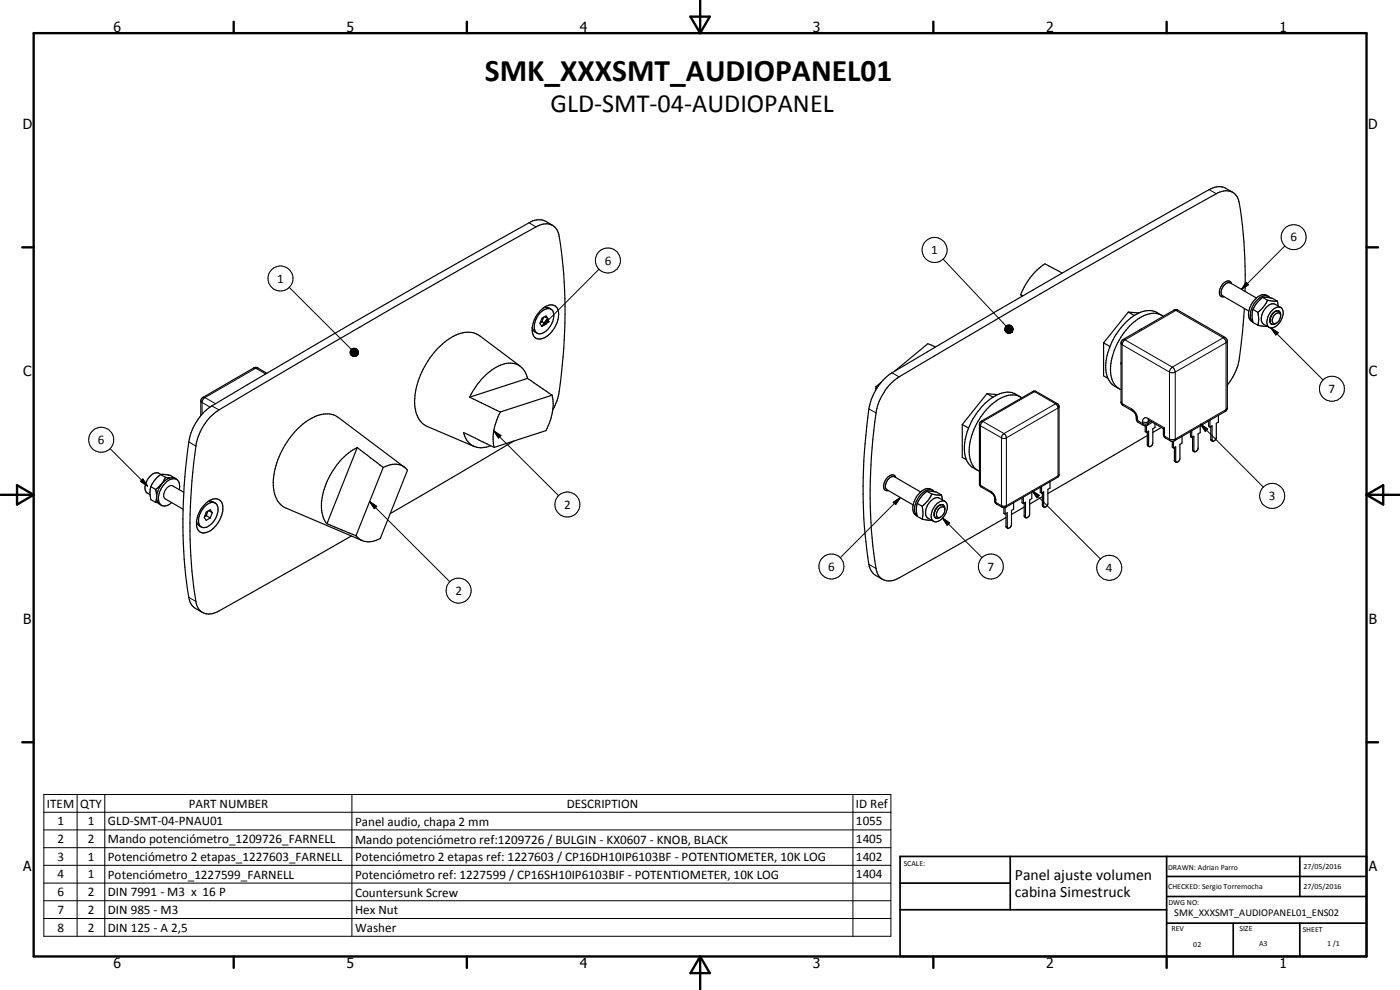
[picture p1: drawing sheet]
<svg xmlns="http://www.w3.org/2000/svg" width="420mm" height="297mm" viewBox="0 0 420 297" stroke-linecap="round" stroke-linejoin="round" font-family="sans-serif">
<g fill="none" stroke="#000" stroke-width=".35">
<path d="M369.9 57.7l-2.1-1.2a4.9 4.9 0 0 0-4.9 .4l-42.3 24-52.9 30.9a16.2 16.2 0 0 0-6.9 10.9 150.7 150.7 0 0 0 .3 47.7l.4 .9a7 7 0 0 0 3.4 2.6M369.9 57.7a4.9 4.9 0 0 0-4.9 .4l-42.3 24-52.9 31a16.4 16.4 0 0 0-6.9 10.8 152.6 152.6 0 0 0 .1 47.2 4.2 4.2 0 0 0 6.8 2.3l32.1-18.1M369.9 57.7l1.1 .9 .7 1.3a121.2 121.2 0 0 1 2 27.6M165.8 67.6l1 .9a7.8 7.8 0 0 1 1.4 4.6 152.5 152.5 0 0 1-.8 46.4l-1.5 3.5M165.8 67.6a5.2 5.2 0 0 0-4.9 .5l-42.3 23.9-52.9 31a16.1 16.1 0 0 0-6.9 10.9 148.9 148.9 0 0 0 .2 47.7l.8 1.3 1 .9M165.8 67.6a5.5 5.5 0 0 0-5.4-1.5l-22.8 12.6-31.7 18.2-42.3 24.9a16.1 16.1 0 0 0-6.9 10.8 149.2 149.2 0 0 0 .2 47.7l1 1.7 2.9 1.8M159.7 98.2l.5 1.1 1 .6M162.2 93.2a3.8 3.8 0 0 1 4.5-1.4 4.6 4.6 0 0 1 .2 5.6 6.1 6.1 0 0 1-5.5 4.3 3 3 0 0 1-1.6-4 8.9 8.9 0 0 1 2.4-4.5zM162.2 93.8a2.46 2.46 0 0 1 3.7-.5 5.6 5.6 0 0 1-4 6.9 1.87 1.87 0 0 1-1.6-2.5l.6-1.9zM162.7 96.6l1.2 .6M162.7 96.6l-.6 .2M163.1 92.4l1.4-.1 .8 .5"/>
<path d="M163.2 95.2l-.5 1.4M163.4 95l1.1 .6M164.5 95.6l-.6-.8-1.3 .7-.6 1.6 .6 .8 1.3-.7M164.5 95.6l-.6 1.6M306.3 88.4l.6 .4M306.3 88.4l.4 .5M318.8 81.9l-5.2-2.7a19.7 19.7 0 0 0-7.3 9.2M338.6 93.6l3.2 .3M338.6 93.6l1.8 1.1M338.6 93.6l-7.4 9.3M342.5 98.7l-.5 .3M348.6 94.6a6.8 6.8 0 0 0-8.7 .4 19.3 19.3 0 0 0-7.9 16.7 6.1 6.1 0 0 0 2.5 4.2l1.4 .8"/>
<path d="M349.2 94.9a6.5 6.5 0 0 0-7.8 .9 19.3 19.3 0 0 0-8 16.8 5.3 5.3 0 0 0 3.1 4.3M369.6 85.1a1.31 1.31 0 0 0-1.2-.8 1.31 1.31 0 0 0-1.2 .7 3.5 3.5 0 0 0-1 3.8l.4 .2h.8M373.5 92.5l-1.2 12.6a17.7 17.7 0 0 1-4 10.5M376 92.8l-.3 1.9 .3 2.1 1.5 .8M376 92.8l1.5 .9M377.1 89.4l-7.9-4.5a2.67 2.67 0 0 0-2.7 2.6l.1 .8 .3 .5 7.9 4.5M377.1 89.4a7.1 7.1 0 0 0-2.3 3.9M377.5 93.7l.3 2.1-.3 1.8M377.5 97.6l2.8 .3M378.9 89.2a8.7 8.7 0 0 0-2.9 3.6M378.9 89.2l2.2 .1M378.9 89.2l1.5 .9"/>
<path d="M380.4 90.1l2.9 .2M380.4 90.1l-.9 1.5-2 2.1M380.6 88.9a2.67 2.67 0 0 0-3.5 .5M381.1 89.3l2.2 1M381.2 89.3a2.54 2.54 0 0 0-3.9 .7 6.1 6.1 0 0 0-1.7 6.1l.4 .5a2.55 2.55 0 0 1-1.2-3.3M381.4 97.1l.1 .1M383.1 96.9l-.6 .4-.9-.1M383.3 90.3l.3 1.5M383.8 93.3a2.37 2.37 0 0 1-1.5 3.8 1.96 1.96 0 0 1 1-3.2l.8 .1 .2 .6M383.8 93.3a2.79 2.79 0 0 0-2.5 3.6M383.9 93.3a2.49 2.49 0 0 0-2.8 2.6l.1 .8 .4 .6M384.4 92.2a3 3 0 0 0-3.5 2.1 3 3 0 0 0 0 4"/>
<path d="M384.4 92.2a3.3 3.3 0 0 1-.3 4.4 3 3 0 0 1-3.2 1.7M384.4 92.2l-1.7-.9a2.9 2.9 0 0 0-3.4 2 3.2 3.2 0 0 0 0 4l1.6 1M80.1 112l-3-1.7h-.7l-15.7 9.1-.4 .9v4.4M141 119.2l9.1 4.4M156.2 109.9l-12.2-9.1a7.6 7.6 0 0 0-8.5 .5 24.1 24.1 0 0 0-11 20.6 7 7 0 0 0 3.8 6.1l14 5.9M158.3 113.5a5.5 5.5 0 0 0-8.1-3.9 19.4 19.4 0 0 0-9.2 9.6M158.3 113.5l-17.3 5.7M158.3 113.5l7.4 5.1M165.7 118.6l-15.6 5M165.7 118.6a15.8 15.8 0 0 1-1.8 10.6l-15.6 5M262.9 116l.4 .2M262.9 116l-.2 1.2"/>
<path d="M264.4 114.7l-1.5 1.3M280.7 104.1l-2.2-1-10.1 8.3M296.2 118.1l3.2 .3M296.2 118.1l1.8 1.1M296.2 118.1l-7.4 9.3M299.4 118.4a19 19 0 0 0-9.9 17.8l.6 1.8M299.4 118.4a6.1 6.1 0 0 1 6.8 .7M306.2 119.1l.5 .3M306.2 119.1a7.1 7.1 0 0 0-7.8 1.7 19 19 0 0 0-7.4 16.2 5.8 5.8 0 0 0 2.5 4.2M331.2 102.9v9.9l1.3 .7M331.2 102.9l1.9 1.1M336.5 108.7v.6"/>
<path d="M107.2 134.3a18.5 18.5 0 0 0-7.7 7.6 18.5 18.5 0 0 0-2.9 11.9l.6 1.9 .9 1.4M107.2 134.3l-9.1 22.8M107.2 134.3l7.8 6M139.1 129.8l8.1 3.9a5.4 5.4 0 0 1-8.1-3.9zM147.2 133.7l1.1 .5M150.1 123.6a15.2 15.2 0 0 0-1.8 10.6M154.2 132.3l-37.1 21.8M288.8 127.4v9.8l1.3 .8M288.8 127.4l1.9 1M290.1 138l1.1 1.7 2.3 1.5M294.3 126.5l16-9.2 .7 .2 6.3 3.6 .5 .7v20.7l-.1 .5-16.1 9.3-.8-.1-1.7-1-.5-.7a2.55 2.55 0 0 0-.8-2.4l-3.3-2-.5-.7v-18.3zM343.7 127.8v1.7l.4 .3"/>
<path d="M344.1 127.7l-.2 .1a4.1 4.1 0 0 1-2.5-1.2l-.2-.4a3.2 3.2 0 0 0-1.1-2.8l-3.1-1.8-.5-.8v-18.1l.3-.7 16-9.1 .7 .2 14.2 8.2 .6 1-.1 20.6-.5 .5-15.5 9M344.1 129.8l.6-.4 .1 4.6M344.1 127.7v2.1M344.3 130.7l-29.8 17.4M344.3 129.6v3.9l.5 .5M344.6 126l4.6 2.6M344.7 126v.1M345.9 126.7l-1.8 1M346.6 127.1v1.2l-.6 .4v4.2a1.08 1.08 0 0 1-1.2 1.1M348.5 128.3l-2.5 1.5M349.2 128.6v1.8l.3 .9 2 1.1h.7M349.2 128.6h.1"/>
<path d="M349.5 128.4l-.3 .2M351.8 132.5v1.7l.4 .2M352.2 134.4l.6-.3 .2 4.6M352.2 132.4v2M352.5 134.2v4.1l.5 .4M354.7 130.9v2.1l-.6 .3v4.3a1.15 1.15 0 0 1-1.1 1.1M357.3 129.5v1.6l.4 .2M357.7 131.3l.6-.4 .1 4.7M357.7 129.3v2M357.9 131.1v3.9l.5 .6M360.2 127.8v2l-.6 .4v4.3l-.6 .9-.6 .2M362.7 126.3v1.6l.4 .2"/>
<path d="M363.1 128.1l.7-.3 .1 4.6M363.1 126.1v2M363.4 127.9v3.9l.5 .6M365.7 124.6v2.1l-.7 .3v4.3a1.15 1.15 0 0 1-1.1 1.1M45.2 146l-.2 1.8 .2 2.1 1.5 .8M45.2 146l1.5 .9M46.7 146.9l.3 2.1-.3 1.7M46.7 150.7l.7 .2M48.2 142.4l-1.7 1.6-1.3 2M48.2 142.4l2.9 .2 1.5 .9M48.2 142.4l1.4 .8M48.3 142.4a2.55 2.55 0 0 0-3.8 1.2 3.2 3.2 0 0 0-.3 4.4l.8 .4"/>
<path d="M49.6 149.7l5.3 3.1M49.6 143.2l1.3 .2M49.6 143.2a8.7 8.7 0 0 1-2.9 3.7M51.6 150.8a2.98 2.98 0 0 1-3.1 .8M51.8 145.8l3.3 1.9M52.4 143.5h.2M52.6 143.5v.1M53 143.8a2.92 2.92 0 0 0-4 .9 6.2 6.2 0 0 0-1.7 5.9l1.2 1M53 143.8a3.6 3.6 0 0 0-4.1 2 4.7 4.7 0 0 0-.7 5.6l.3 .2M53 143.8a2.74 2.74 0 0 1 .8 3.1M59 156.4l.4 1 1 .7M61.4 151.4a3.4 3.4 0 0 1 4.8-1.2 5.7 5.7 0 0 1-.6 6.4 5.2 5.2 0 0 1-5.2 3.2 3.5 3.5 0 0 1-1.2-4.5l.9-2.1z"/>
<path d="M61.5 151.9a2.52 2.52 0 0 1 3.4-.7 4.9 4.9 0 0 1-1 5.6 2.9 2.9 0 0 1-3.6 1.2 2.88 2.88 0 0 1-.4-3.5zM61.9 154.7l1.2 .7M61.9 154.7l-.5 .2M62.3 150.5l1.2-.1 1.1 .5M62.4 153.3l-.5 1.4M62.7 153.2l1 .6M63.7 153.8l-.6-.8-1.2 .7-.6 1.5 .6 .9 1.2-.7M63.7 153.8l-.6 1.6M98.1 157.1l8.7 3.6M115 140.3l-8.2 20.4M115 140.3a5.5 5.5 0 0 1 7 .4l.3 .4-8.2 20.5a5.4 5.4 0 0 1-7.3-.9M121.4 140.2l-19.9-14.9a7.7 7.7 0 0 0-8.5 .5 24.2 24.2 0 0 0-10.9 20.6 6.6 6.6 0 0 0 3.7 6l22.9 9.8"/>
<path d="M268.8 143.3a1.3 1.3 0 0 0-1.1-.9 1.3 1.3 0 0 0-1.3 .8 3.1 3.1 0 0 0-.8 3.9l1 .1M275.3 151l-.3 1.8 .3 2.1 1.5 .8M275.3 151l1.5 .9M276.3 147.6l-7.9-4.6a2.72 2.72 0 0 0-2.7 3.2l.5 .7 7.9 4.6M276.3 147.6a6.8 6.8 0 0 0-2.2 3.9M276.8 151.9a8 8 0 0 1 0 3.8M276.8 155.7l2.7 .3M278.2 147.4a8.7 8.7 0 0 0-2.9 3.6M278.2 147.4l2.2 .1M278.2 147.4l1.5 .9M279.7 148.3l2.9 .2M279.7 148.3a11.4 11.4 0 0 1-2.9 3.6"/>
<path d="M279.9 147.1a2.63 2.63 0 0 0-3.6 .5M280.4 147.5l2.2 1M280.4 147.5a2.03 2.03 0 0 0-3.1 0 6 6 0 0 0-2.5 6.8l.4 .5a2.63 2.63 0 0 1-1.1-3.3M280.7 155.4h.2M281.6 152.8a1.08 1.08 0 0 1 1.9-.3 2.09 2.09 0 0 1-2.1 2.7l-.3-.3-.1-.7zM282.3 155.1l-.3 .2M282.6 148.5l.2 1.5M282.9 151.4l.6 .6 .1 1M282.9 151.4a2.72 2.72 0 0 0-2.3 3.8l.7 .3 .7-.2M282.9 151.4a2.88 2.88 0 0 0-2.5 3.2l.3 .7M282.9 151.4l.2 .2M283.6 150.5l-1.7-1a3.2 3.2 0 0 0-3.7 2.3 3.1 3.1 0 0 0 .3 3.6l1.7 1"/>
<path d="M283.6 150.5a2.99 2.99 0 0 0-3.4 1.9 2.89 2.89 0 0 0 0 4M283.6 150.5a2.93 2.93 0 0 1 0 3.9 2.96 2.96 0 0 1-3.4 2M293.5 141.2l.5 .2M301.3 152.3v1.8l.4 .1M301.7 154.2l.6-.4 .1 4.7M301.7 152.3v1.9M301.9 154.1v3.8l.5 .6M304.2 150.8v2l-.6 .4-.1 4.4-.4 .6-.7 .3M306.7 149.4v1.5l.4 .2M307.1 151.1l.7-.4 .1 4.7M307.1 149.1v2M307.4 152.1l-3.8 2.2"/>
<path d="M307.4 150.9v3.9l.5 .6M309.7 147.7v1.9l-.7 .4v4.3a1.24 1.24 0 0 1-1.1 1.1M312.2 146.2v1.5l.4 .3M312.6 148l.6-.4 .1 4.6M312.6 146v2M312.8 149l-3.8 2.3M312.8 147.7v3.9l.5 .6M315.1 144.5v2l-.6 .3v4.3l-.4 .8-.8 .3M105.4 160.8l-39.7 22.5a5.2 5.2 0 0 1-4.9 .5"/>
</g>
<g fill="none" stroke="#000" stroke-width=".3">
<path d="M362.9 56.9l2.1 1.2M158.8 66.8l2.1 1.3M283 77.7l18.9 20.1M385.6 73.8l-13 13M86.8 86.2l18.6 18.6M164.1 95.8l.7 .7-2.2 1.4zM179.8 80.8l-17.2 17.1M301.5 98.7l2.1 1-2.1-.8zM301.5 98.9l2.1 .8-2-.5zM301.6 98.4l2 1.3-2.1-1zM301.6 99.2l2 .5-1.9-.3zM301.7 98.2l1.9 1.5-2-1.3z"/>
<path d="M301.7 99.4l1.9 .3h-1.7zM301.8 97.9l.2-.2 1.6 2zM301.8 97.9l1.8 1.8-1.9-1.5zM301.9 99.7h1.7l-1.5 .1zM302 97.7l.2-.1 1.4 2.1zM302.1 99.8l1.5-.1-1.2 .2zM302.2 97.6l.3-.1 1.1 2.2zM302.4 99.9l1.2-.2zM302.5 97.5h.3l.8 2.2zM302.6 100l1-.3zM302.8 97.5h.3l.5 2.2zM302.9 100l.7-.3z"/>
<path d="M303.1 97.5l.2 .1 .3 2.1zM303.2 99.9l.4-.2zM303.3 97.6l.3 .1v2zM303.4 99.8l.2-.1zM303.6 97.7l.1 .2-.1 1.8zM303.7 97.9l.2 .3-.3 1.5zM303.9 98.2l-.3 1.5zM303.9 99.2l-.3 .5zM304 98.9l-.4 .8zM304 98.4l-.4 1.3zM304 98.7l-.4 1zM352.3 93.1h.6"/>
<path d="M352.9 93.1l-15.3 8.9M352.9 93.1l14.2 8.2M353.5 93.1h-.6M374 84.7l.7 .7-2.1 1.4zM381.5 98.4l2.1 1.4-.7 .7zM381.5 98.4l15.6 15.6M60.9 119.3h.6M61.5 119.3l-.6 .5-.2 .7v3.7M61.5 119.3l3.2 1.8M76.1 110.4l.6 .1M76.7 110.5l-15.2 8.8M76.7 110.5l3 1.7"/>
<path d="M77.4 110.4l-.7 .1M105.1 105.7l2.1 .9-2.1-.6zM105.1 106l2.1 .6-2.1-.4zM105.1 105.4l2.1 1.2-2.1-.9zM105.1 106.2l2.1 .4-1.9-.1zM105.2 105.2l2 1.4-2.1-1.2zM105.3 106.5l1.9 .1h-1.8zM105.3 104.9l1.9 1.7-2-1.4zM105.4 106.6h1.8l-1.5 .2zM105.5 104.7l.2-.1 1.5 2zM105.5 104.7l1.7 1.9-1.9-1.7zM105.7 106.8l1.5-.2-1.3 .3z"/>
<path d="M105.7 104.6l.3-.1 1.2 2.1zM105.9 106.9l1.3-.3zM106 104.5h.2l1 2.1zM106.2 107l1-.4zM106.2 104.5h.3l.7 2.1zM106.5 107l.7-.4zM106.5 104.5l.3 .1 .4 2zM106.7 106.9l.5-.3zM106.8 104.6l.2 .1 .2 1.9zM107 106.8l.2-.2zM107 104.7l.2 .2v1.7zM107.2 104.9l.2 .2-.2 1.5z"/>
<path d="M107.4 105.1l-.2 1.5zM107.5 106.2l-.3 .4zM107.5 105.3l-.3 1.3zM107.5 105.9l-.3 .7zM107.5 105.6l-.3 1zM267.7 111.8l2.1 1.3M310 117.5h.5M310.5 117.5l-15.5 8.9M310.5 117.5l6.3 3.7M311 117.5h-.5M336.5 102.9l.3 .5M336.8 103.4v17.7"/>
<path d="M336.8 103.4l14.2 8.2M337 101.9l.6 .1M337.6 102l-.5 .5-.3 .9M337.6 102l14.2 8.2M351 111.6l.7 .2 1-.2M351 111.6v20.1M351.8 110.2l.6 .5 .3 .9M351.8 110.2l-.5 .5-.3 .9M352.7 111.6v20.1M367.1 101.3l.4 .3 .4 1v20.5l-.2 .3M367.1 101.3l-15.3 8.9M367.7 101.3h-.6"/>
<path d="M368.3 102.3l-.2 .4-15.4 8.9M33.1 134.6l11.2 11.2M56.7 132.6l2.1 1.3M60.3 120.3l.4 .5 2.3 1.3M63.6 121.8l2.1 1.2M148.2 129.3l2.1 1.4-.7 .7zM148.2 129.3l19.4 19.4M260.8 122.7l2.1 1.2M294 127.3l.2 .5M294.2 127.8v18l.3 .3M294.5 126.4h.5M295 126.4l-.6 .7-.2 .7"/>
<path d="M295 126.4l6.3 3.7M301.3 130.1l-.5 .5-.2 .6v20.7l.2 .3M301.3 130.1l.7 1.1v20.7l-.2 .3M316.8 121.2l.7 1v20.7l-.2 .4M316.8 121.2l-15.5 8.9M317.3 121.1l-.5 .1M317.8 122l-.3 .4-15.6 9.1h-1.1l-6.6-3.7M336.5 120.6l.3 .5M336.8 121.1l.2 .5M336.8 121.1l2.9 1.6M339.7 122.7l.2 .6M339.7 122.7a3.7 3.7 0 0 1 1.7 3"/>
<path d="M341 125.2l.4 .5M341 125.7l.2 .4 1.6 .9M341.4 125.7v.7l.3 .3M342.8 127l.3 .6M342.8 126.5v.5M344.3 133.5l.4 .1M344.6 125.6l4.9 2.8v2.5M344.6 125.6l.1 .4M344.6 125.6a1.07 1.07 0 0 0-1.2-.1 1.07 1.07 0 0 0-.6 1M344.7 126.1l-.1 1.1-.3 .4M344.7 126l.1 .1M345.1 126.3l-1.2 .4-1.1-.2"/>
<path d="M345.5 126.5l-1.4 .7-1.3-.2M349.2 130.4l.3 .5M349.5 130.9l.2 .5M349.5 130.9l1.5 .8M351 131.7l.2 .5M351 131.7l.7 .2 1-.2M352.5 138.1l.3 .2M352.7 131.7l-.2 .5M357.9 135l.4 .2M360.3 127.3l2.1 1.4-.7 .8zM360.3 127.3l18.9 18.9M363.4 131.8l.4 .2"/>
<path d="M368.3 122.4l-.2 .4-15.4 8.9M42.2 144.4l.7-.7 1.4 2.1zM51.8 145.8a2.59 2.59 0 0 0-2.7 2.5l.1 .9 .4 .5M110.9 150.5l2.2 1.4-.8 .7zM110.9 150.5l24.1 24M268.1 150.7l2.1-1.4-1.4 2.1zM270.2 149.3l-18 18M282.9 155.4l2.1 1.5-.7 .7zM282.9 155.4l11.8 11.9M294 145.2l.2 .4 3.2 1.8M297.4 147.4l.2 .5M297.4 147.4a3.4 3.4 0 0 1 1.5 3.5l.2 .3"/>
<path d="M298.5 149.6l.4 .4M301.9 157.9l.4 .3M307.4 154.8l.4 .2M309.8 147.2l2.1 1.4-.7 .8zM309.8 147.2l20.5 20.5M312.8 151.6l.4 .2M317.8 142.4l-.3 .4-15.6 9-1.3-.1-1.9-1-.2-.4M56.7 179.2l2.1 1.3M260.8 169.3l2.1 1.3M13.2 238.4h254.2v42.5h-254.2zM23.1 238.4v42.5M31.4 238.4v42.5"/>
<path d="M105.6 238.4v42.5M256 238.4v42.5M13.2 243.7h254.2M13.2 249h254.2M13.2 254.3h254.2M13.2 259.6h254.2M13.2 265h254.2M13.2 270.3h254.2M13.2 275.6h254.2"/>
<circle cx="182.4" cy="78.1" r="3.8"/>
<circle cx="280.5" cy="75" r="3.8"/>
<circle cx="388.2" cy="71.2" r="3.7"/>
<circle cx="84.2" cy="83.6" r="3.8"/>
<circle cx="399.7" cy="116.6" r="3.7"/>
<circle cx="30.4" cy="131.9" r="3.8"/>
<circle cx="170.3" cy="151.4" r="3.8"/>
<circle cx="381.8" cy="148.8" r="3.8"/>
<circle cx="137.7" cy="177.2" r="3.8"/>
<circle cx="249.5" cy="170" r="3.7"/>
<circle cx="297.4" cy="170" r="3.7"/>
<circle cx="332.9" cy="170.3" r="3.7"/>
</g>
<circle cx="349.2" cy="128.6" r=".18" fill="#000"/>
<g fill="none" stroke="#000" stroke-width=".71">
<path d="M10.1 9.9h400v277.1h-400zM70.1 6.5v3.4M140.1 6.5v3.4M207.2 5h5.8l-2.9 4.9zM210.1 0v9.9M280.1 6.5v3.4M350.1 6.5v3.4M6.7 74.2h3.4M410.1 74.2h3.5M.1 148.5h10M5.1 145.6l5 2.9-5 2.9zM410.1 148.5h10"/>
<path d="M410.1 148.5l5-2.9v5.8zM6.7 222.7h3.4M410.1 222.7h3.5M70.1 287v3.4M140.1 287v3.4M210.1 287v10M210.1 287l2.9 5h-5.8zM280.1 287v3.4M350.1 287v3.4"/>
</g>
<path d="M270.1 257h140v30h-140zM303.2 257v16M350.1 257v30M390.1 257v12M270.1 265h33.1M270.1 273h80M350.1 277h60M350.1 269h60M350.1 263h60M370.1 277v10M390.1 277v10" fill="none" stroke="#000" stroke-width=".51"/>
<g fill="#000">
<path d="M164.1 95.8l.7 .7-2.2 1.4zM303.9 99.2l-.3 .5zM304 98.9l-.4 .8zM304 98.7l-.4 1zM304 98.4l-.4 1.3zM303.9 98.2l-.3 1.5zM303.7 97.9l.2 .3-.3 1.5zM303.6 97.7l.1 .2-.1 1.8zM303.1 97.5l.2 .1 .3 2.1zM302.8 97.5h.3l.5 2.2zM302.5 97.5h.3l.8 2.2zM302.2 97.6l.3-.1 1.1 2.2z"/>
<path d="M302 97.7l.2-.1 1.4 2.1zM301.8 97.9l.2-.2 1.6 2zM301.8 97.9l1.8 1.8-1.9-1.5zM301.7 98.2l1.9 1.5-2-1.3zM301.6 98.4l2 1.3-2.1-1zM301.5 98.7l2.1 1-2.1-.8zM301.5 98.9l2.1 .8-2-.5zM301.6 99.2l2 .5-1.9-.3zM301.7 99.4l1.9 .3h-1.7zM301.9 99.7h1.7l-1.5 .1zM302.1 99.8l1.5-.1-1.2 .2zM302.4 99.9l1.2-.2z"/>
<path d="M302.6 100l1-.3zM302.9 100l.7-.3zM303.2 99.9l.4-.2zM303.4 99.8l.2-.1zM374 84.7l.7 .7-2.1 1.4zM381.5 98.4l2.1 1.4-.7 .7zM107.5 106.2l-.3 .4zM107.5 105.9l-.3 .7zM107.5 105.6l-.3 1zM107.5 105.3l-.3 1.3zM107.4 105.1l-.2 1.5zM107.2 104.9l.2 .2-.2 1.5z"/>
<path d="M107 104.7l.2 .2v1.7zM106.5 104.5l.3 .1 .4 2zM106.2 104.5h.3l.7 2.1zM106 104.5h.2l1 2.1zM105.7 104.6l.3-.1 1.2 2.1zM105.5 104.7l.2-.1 1.5 2zM105.5 104.7l1.7 1.9-1.9-1.7zM105.3 104.9l1.9 1.7-2-1.4zM105.2 105.2l2 1.4-2.1-1.2zM105.1 105.4l2.1 1.2-2.1-.9zM105.1 105.7l2.1 .9-2.1-.6zM105.1 106l2.1 .6-2.1-.4z"/>
<path d="M105.3 106.5l1.9 .1h-1.8zM105.4 106.6h1.8l-1.5 .2zM105.7 106.8l1.5-.2-1.3 .3zM105.9 106.9l1.3-.3zM106.2 107l1-.4zM106.5 107l.7-.4zM106.7 106.9l.5-.3zM107 106.8l.2-.2zM148.2 129.3l2.1 1.4-.7 .7zM360.3 127.3l2.1 1.4-.7 .8zM42.2 144.4l.7-.7 1.4 2.1zM110.9 150.5l2.2 1.4-.8 .7z"/>
<path d="M268.1 150.7l2.1-1.4-1.4 2.1zM282.9 155.4l2.1 1.5-.7 .7zM309.8 147.2l2.1 1.4-.7 .8z"/>
</g>
<path d="M105.1 106.4h2.1M107 104.6v2" fill="none" stroke="#000" stroke-width=".38"/>
<path d="M303.5 97.6v2.1" fill="none" stroke="#000" stroke-width=".34"/>
<text font-size="9.4" x="145.5" y="24.3">SMK_XXXSMT_AUDIOPANEL01</text>
<text font-size="7.9" x="165.2" y="33.7">GLD-SMT-04-AUDIOPANEL</text>
<g font-size="4.7">
<text x="304.6" y="263.9">Panel ajuste volumen</text>
<text x="304.6" y="269.3">cabina Simestruck</text>
</g>
<g font-size="4.2">
<text x="34" y="9.6">6</text>
<text x="104" y="9.6">5</text>
<text x="174" y="9.6">4</text>
<text x="244" y="9.6">3</text>
<text x="314" y="9.6">2</text>
<text x="384" y="9.6">1</text>
<text x="6.8" y="38.7">D</text>
<text x="410.6" y="38.7">D</text>
<text x="7" y="112.9">C</text>
<text x="410.8" y="112.9">C</text>
<text x="7" y="187.1">B</text>
<text x="410.8" y="187.1">B</text>
<text x="7" y="261.4">A</text>
<text x="410.8" y="261.4">A</text>
<text x="34" y="290.4">6</text>
<text x="104" y="290.4">5</text>
<text x="174" y="290.4">4</text>
<text x="244" y="290.4">3</text>
<text x="314" y="290.4">2</text>
<text x="384" y="290.4">1</text>
</g>
<g font-size="3.9">
<text x="279.5" y="76.3">1</text>
<text x="387.3" y="72.4">6</text>
<text x="181.5" y="79.5">6</text>
<text x="83.2" y="84.8">1</text>
<text x="398.7" y="117.9">7</text>
<text x="29.4" y="133.3">6</text>
<text x="169.3" y="152.7">2</text>
<text x="380.8" y="150.1">3</text>
<text x="248.5" y="171.2">6</text>
<text x="296.4" y="171.2">7</text>
<text x="331.9" y="171.6">4</text>
<text x="136.7" y="178.5">2</text>
<text x="14.1" y="242.3">ITEM</text>
<text x="24.1" y="242.3">QTY</text>
<text x="56.6" y="242.3">PART NUMBER</text>
<text x="170.1" y="242.3">DESCRIPTION</text>
<text x="256.9" y="242.4">ID Ref</text>
<text x="17.2" y="247.6">1</text>
<text x="26.4" y="247.6">1</text>
<text x="32.4" y="247.6">GLD-SMT-04-PNAU01</text>
<text x="106.5" y="247.7">Panel audio, chapa 2 mm</text>
<text x="256.9" y="247.6">1055</text>
<text x="17.2" y="252.9">2</text>
<text x="26.4" y="252.9">2</text>
<text x="32.4" y="253">Mando potenciómetro_1209726_FARNELL</text>
<text x="106.5" y="253.1">Mando potenciómetro ref:1209726 / BULGIN - KX0607 - KNOB, BLACK</text>
<text x="256.9" y="252.9">1405</text>
<text x="17.2" y="258.3">3</text>
<text x="17.2" y="263.6">4</text>
<text x="26.4" y="258.2">1</text>
<text x="26.4" y="263.6">1</text>
<text x="32.4" y="258.4">Potenciómetro 2 etapas_1227603_FARNELL</text>
<text x="32.4" y="263.7">Potenciómetro_1227599_FARNELL</text>
<text x="106.5" y="258.4">Potenciómetro 2 etapas ref: 1227603 / CP16DH10IP6103BF - POTENTIOMETER, 10K LOG</text>
<text x="106.5" y="263.7">Potenciómetro ref: 1227599 / CP16SH10IP6103BIF - POTENTIOMETER, 10K LOG</text>
<text x="256.9" y="258.3">1402</text>
<text x="256.9" y="263.6">1404</text>
<text x="17.2" y="268.9">6</text>
<text x="26.4" y="268.9">2</text>
<text x="32.4" y="268.9">DIN 7991 - M3 x 16 P</text>
<text x="106.5" y="269">Countersunk Screw</text>
<text x="17.2" y="274.2">7</text>
<text x="26.4" y="274.2">2</text>
<text x="32.4" y="274.2">DIN 985 - M3</text>
<text x="106.5" y="274.2">Hex Nut</text>
<text x="17.2" y="279.5">8</text>
<text x="26.4" y="279.5">2</text>
<text x="32.4" y="279.5">DIN 125 - A 2,5</text>
<text x="106.5" y="279.6">Washer</text>
</g>
<text font-size="3.1" x="352.4" y="275">SMK_XXXSMT_AUDIOPANEL01_ENS02</text>
<g font-size="2.4">
<text x="271.2" y="259.7">SCALE:</text>
<text x="350.6" y="261">DRAWN: Adrian Parro</text>
<text x="391.2" y="260.6">27/05/2016</text>
<text x="350.6" y="266.9">CHECKED: Sergio Torremocha</text>
<text x="391.2" y="266.7">27/05/2016</text>
<text x="350.6" y="271.4">DWG NO:</text>
<text x="351.6" y="279.3">REV</text>
<text x="372" y="279.4">SIZE</text>
<text x="391" y="279.6">SHEET</text>
<text x="358.1" y="284.1">02</text>
<text x="377.9" y="283.8">A3</text>
<text x="398.3" y="283.8">1 /1</text>
</g>
</svg>
